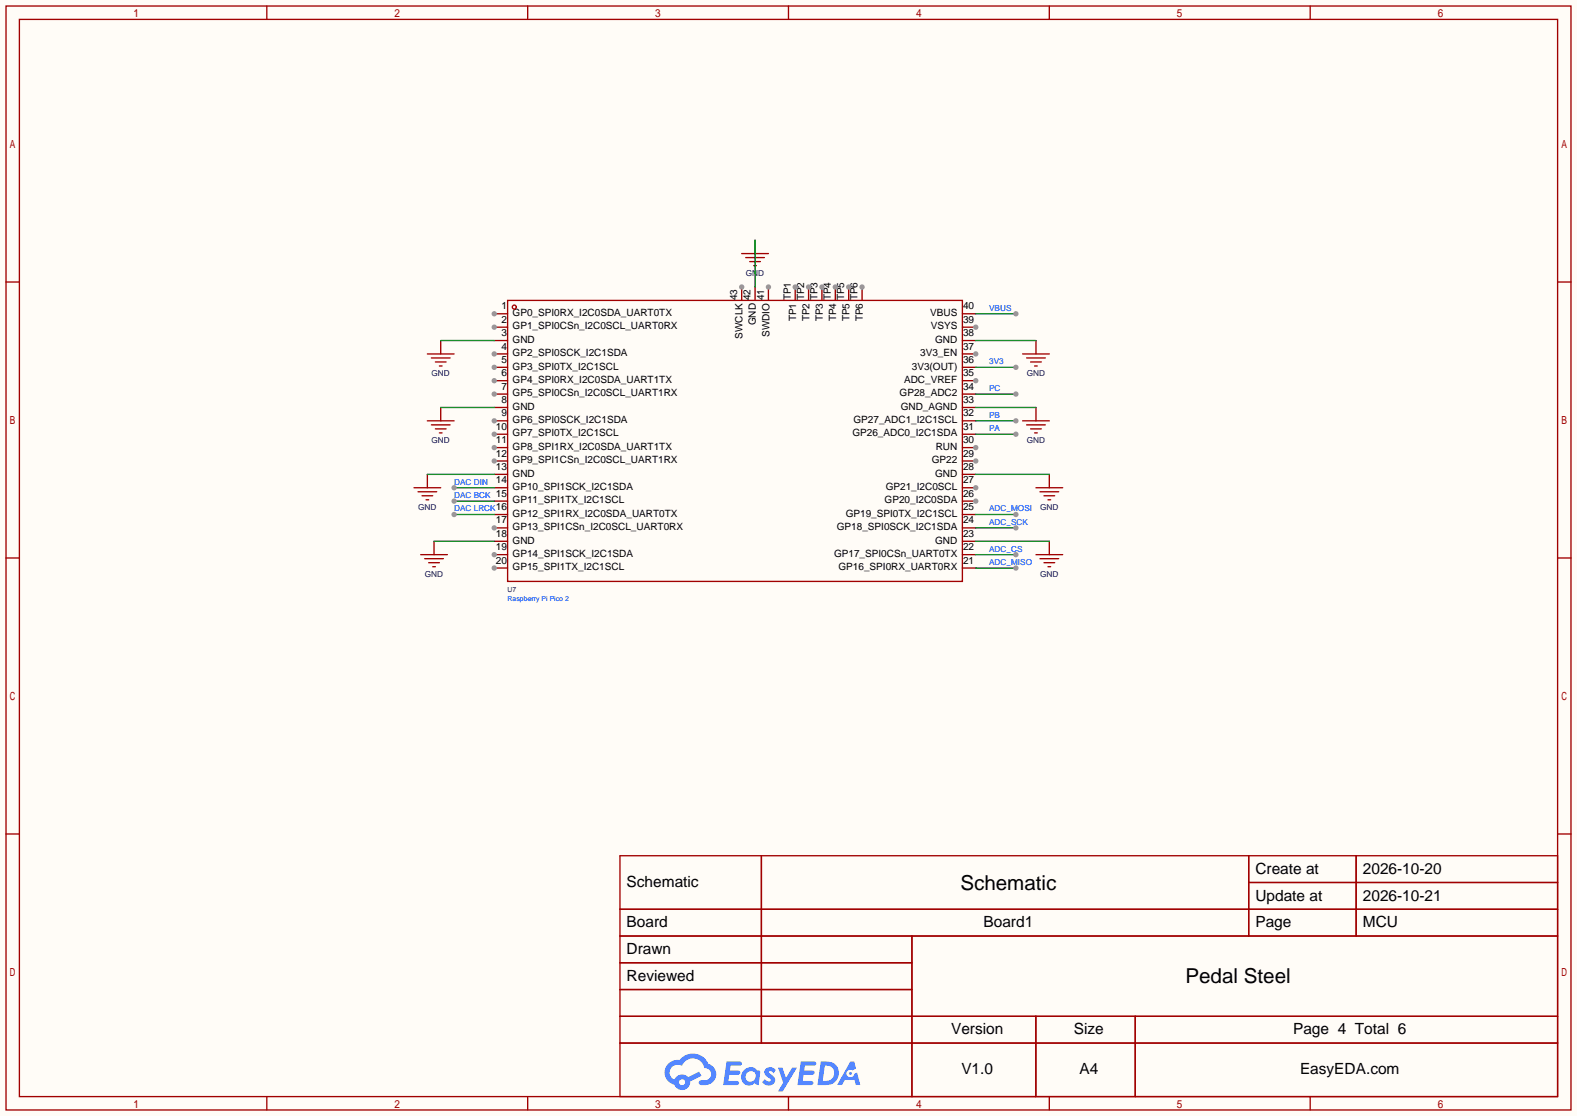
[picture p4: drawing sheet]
<svg xmlns="http://www.w3.org/2000/svg" width="299mm" height="212mm" viewBox="0 0 299 212" stroke-linecap="round" stroke-linejoin="round" font-family="sans-serif">
<path d="M0 0h299.5v211.8h-299.5z" fill="#fffcf7"/>
<g fill="none" stroke="#a10000" stroke-width=".25">
<path d="M1.1 1.1h297.2v209.6h-297.2zM3.7 3.7h292.1v204.5h-292.1zM50.7 1.1v2.6M100.2 1.1v2.6M149.7 1.1v2.6M199.3 1.1v2.6M248.8 1.1v2.6M1.1 53.5h2.6M295.8 53.5h2.5M1.1 105.9h2.6M295.8 105.9h2.5M1.1 158.3h2.6"/>
<path d="M295.8 158.3h2.5M117.7 162.4h178.1v45.8h-178.1zM117.7 172.6h178.1M117.7 177.7h178.1M144.6 162.4v35.6M173.2 177.7v30.5M237.1 162.4v15.3M237.1 167.5h58.7M257.5 162.4v15.3M117.7 182.8h55.5M117.7 192.9h178.1M117.7 187.8h55.5"/>
<path d="M117.7 198h178.1M196.7 192.9v15.3M215.6 192.9v15.3M50.7 208.2v2.5M100.2 208.2v2.5M149.7 208.2v2.5M199.3 208.2v2.5M248.8 208.2v2.5"/>
</g>
<g fill="#5487ff">
<path d="M145.5 202.8a1.3 1.3 0 0 1 1.8 .3l-.4 .6a.54 .54 0 0 0-.9-.2l.1 .2a1.58 1.58 0 0 1 1.1 1.6 1.43 1.43 0 0 1-2.5 .1l.5-.6a.64 .64 0 0 0 .5 .5 .64 .64 0 0 0 .7-.3l-.2-.2a1.6 1.6 0 0 1-1-1.6z"/>
<path d="M147.7 202.7h.9l.7 1.9 1.1-1.9h.9l-2.7 4.5h-.9l1-1.7z"/>
<path d="M138 201.5h1.6a1.31 1.31 0 0 1 1.2 .2 .4 .4 0 0 1-.3 .6h-1.8l-.1 .9h1.6a.4 .4 0 0 1 .4 .4 .4 .4 0 0 1-.4 .4h-1.7l-.2 1.2h.8a1.23 1.23 0 0 1 1.2 .2 .39 .39 0 0 1-.3 .6h-2.7z"/>
<path d="M152.1 201.5h1.6a1.32 1.32 0 0 1 1.3 .2 .39 .39 0 0 1-.4 .6h-1.7l-.2 .9h1.7a.4 .4 0 0 1 .3 .4 .4 .4 0 0 1-.4 .4h-1.7l-.2 1.2h.8a1.23 1.23 0 0 1 1.2 .2 .39 .39 0 0 1-.3 .6h-2.7z"/>
<path d="M161.5 201.5h.7l.4 1.3-.7 .4a.75 .75 0 0 0-1.1 .3 .75 .75 0 0 0 .5 1 .75 .75 0 0 0 .9-.6l.6-.3 .6 2.4h-.9l-.2-1h-1.9l-.5 1h-.9z"/>
<path d="M155.9 201.5l-.7 4.5h1.5a2.27 2.27 0 0 0 2.6-2.3 2.27 2.27 0 0 0-2.7-2.2zM156.6 202.3a1.5 1.5 0 0 1 1.8 1.5 1.5 1.5 0 0 1-1.9 1.4h-.3z"/>
<path d="M141.3 203.1a1.6 1.6 0 0 0-.4 2.2 1.6 1.6 0 0 0 2.2 .5l.2-.2 .8 .4 .3-2.5-.2-.3h-.4a1.58 1.58 0 0 0-2.5-.1zM141.9 203.6a.99 .99 0 0 1 1.6 .3 .99 .99 0 0 1-.9 1.4 .94 .94 0 0 1-1-.5 .94 .94 0 0 1 .3-1.2z"/>
<path d="M126.9 201.9a2.37 2.37 0 0 0 1.2 4 1.54 1.54 0 0 0 1.7 1 1.54 1.54 0 0 0 1.3-1.6l2.1-1.1-.5-.8-2 1.1a1.57 1.57 0 0 0-2.6 .4 1.5 1.5 0 0 1-.8-2.1 1.5 1.5 0 0 1 2.2-.5 2.23 2.23 0 0 1 2.3-1.4 2.23 2.23 0 0 1 2 1.8 1.16 1.16 0 0 1 1.2 1.1 1.16 1.16 0 0 1-1 1.3h-.7a.47 .47 0 0 0-.6 .3 .47 .47 0 0 0 .4 .6 2.19 2.19 0 0 0 2.4-.8 2.19 2.19 0 0 0 .1-2.5l-1.1-.8a3.2 3.2 0 0 0-5.4-.7l-1.2 .1zM129 205.4a.58 .58 0 0 1 1.1 0 .58 .58 0 0 1-1.1 0z"/>
<circle cx="161.5" cy="203.8" r=".28"/>
</g>
<path d="M163.7 54.5v2.5" fill="none" stroke="#870000" stroke-width=".25"/>
<circle cx="163.7" cy="54.5" r=".51" fill="#999"/>
<path d="M161.2 54.5v2.5" fill="none" stroke="#870000" stroke-width=".25"/>
<circle cx="161.2" cy="54.5" r=".51" fill="#999"/>
<path d="M158.6 54.5v2.5" fill="none" stroke="#870000" stroke-width=".25"/>
<circle cx="158.6" cy="54.5" r=".51" fill="#999"/>
<path d="M156.1 54.5v2.5" fill="none" stroke="#870000" stroke-width=".25"/>
<circle cx="156.1" cy="54.5" r=".51" fill="#999"/>
<path d="M153.5 54.5v2.5" fill="none" stroke="#870000" stroke-width=".25"/>
<circle cx="153.5" cy="54.5" r=".51" fill="#999"/>
<path d="M151 54.5v2.5" fill="none" stroke="#870000" stroke-width=".25"/>
<circle cx="151" cy="54.5" r=".51" fill="#999"/>
<path d="M182.8 59.6h2.5M182.8 62.1h2.5" fill="none" stroke="#870000" stroke-width=".25"/>
<circle cx="185.3" cy="62.1" r=".51" fill="#999"/>
<path d="M182.8 64.6h2.5M182.8 67.2h2.5" fill="none" stroke="#870000" stroke-width=".25"/>
<circle cx="185.3" cy="67.2" r=".51" fill="#999"/>
<path d="M182.8 69.7h2.5M182.8 72.3h2.5" fill="none" stroke="#870000" stroke-width=".25"/>
<circle cx="185.3" cy="72.3" r=".51" fill="#999"/>
<path d="M182.8 74.8h2.5M182.8 77.3h2.5M182.8 79.9h2.5M182.8 82.4h2.5M182.8 85h2.5" fill="none" stroke="#870000" stroke-width=".25"/>
<circle cx="185.3" cy="85" r=".51" fill="#999"/>
<path d="M182.8 87.5h2.5" fill="none" stroke="#870000" stroke-width=".25"/>
<circle cx="185.3" cy="87.5" r=".51" fill="#999"/>
<path d="M182.8 90h2.5M182.8 92.6h2.5" fill="none" stroke="#870000" stroke-width=".25"/>
<circle cx="185.3" cy="92.6" r=".51" fill="#999"/>
<path d="M182.8 95.1h2.5" fill="none" stroke="#870000" stroke-width=".25"/>
<circle cx="185.3" cy="95.1" r=".51" fill="#999"/>
<path d="M182.8 97.7h2.5M93.9 107.8h2.5M182.8 100.2h2.5M182.8 102.7h2.5M182.8 105.3h2.5M182.8 107.8h2.5" fill="none" stroke="#870000" stroke-width=".25"/>
<circle cx="93.9" cy="107.8" r=".51" fill="#999"/>
<path d="M93.9 105.3h2.5" fill="none" stroke="#870000" stroke-width=".25"/>
<circle cx="93.9" cy="105.3" r=".51" fill="#999"/>
<path d="M93.9 102.7h2.5M93.9 100.2h2.5" fill="none" stroke="#870000" stroke-width=".25"/>
<circle cx="93.9" cy="100.2" r=".51" fill="#999"/>
<path d="M93.9 97.7h2.5M93.9 95.1h2.5M93.9 92.6h2.5M93.9 90h2.5M93.9 87.5h2.5" fill="none" stroke="#870000" stroke-width=".25"/>
<circle cx="93.9" cy="87.5" r=".51" fill="#999"/>
<path d="M93.9 85h2.5" fill="none" stroke="#870000" stroke-width=".25"/>
<circle cx="93.9" cy="85" r=".51" fill="#999"/>
<path d="M93.9 82.4h2.5" fill="none" stroke="#870000" stroke-width=".25"/>
<circle cx="93.9" cy="82.4" r=".51" fill="#999"/>
<path d="M93.9 79.9h2.5" fill="none" stroke="#870000" stroke-width=".25"/>
<circle cx="93.9" cy="79.9" r=".51" fill="#999"/>
<path d="M93.9 77.3h2.5M93.9 74.8h2.5" fill="none" stroke="#870000" stroke-width=".25"/>
<circle cx="93.9" cy="74.8" r=".51" fill="#999"/>
<path d="M93.9 72.3h2.5" fill="none" stroke="#870000" stroke-width=".25"/>
<circle cx="93.9" cy="72.3" r=".51" fill="#999"/>
<path d="M93.9 69.7h2.5" fill="none" stroke="#870000" stroke-width=".25"/>
<circle cx="93.9" cy="69.7" r=".51" fill="#999"/>
<path d="M93.9 67.2h2.5" fill="none" stroke="#870000" stroke-width=".25"/>
<circle cx="93.9" cy="67.2" r=".51" fill="#999"/>
<path d="M93.9 64.6h2.5M93.9 62.1h2.5" fill="none" stroke="#870000" stroke-width=".25"/>
<circle cx="93.9" cy="62.1" r=".51" fill="#999"/>
<path d="M93.9 59.6h2.5" fill="none" stroke="#870000" stroke-width=".25"/>
<circle cx="93.9" cy="59.6" r=".51" fill="#999"/>
<g fill="none" stroke="#a10000" stroke-width=".25">
<path d="M96.4 57h86.4v53.4h-86.4z"/>
<circle cx="97.7" cy="58.3" r=".38"/>
</g>
<path d="M145.9 54.5v2.5" fill="none" stroke="#870000" stroke-width=".25"/>
<circle cx="145.9" cy="54.5" r=".51" fill="#999"/>
<path d="M140.8 54.5v2.5M143.4 54.5v2.5" fill="none" stroke="#870000" stroke-width=".25"/>
<circle cx="140.8" cy="54.5" r=".51" fill="#999"/>
<path d="M185.3 107.8h7.6" fill="none" stroke="#008700" stroke-width=".25"/>
<circle cx="192.9" cy="107.8" r=".51" fill="#999"/>
<path d="M185.3 105.3h7.6" fill="none" stroke="#008700" stroke-width=".25"/>
<circle cx="192.9" cy="105.3" r=".51" fill="#999"/>
<path d="M185.3 100.2h7.6" fill="none" stroke="#008700" stroke-width=".25"/>
<circle cx="192.9" cy="100.2" r=".51" fill="#999"/>
<path d="M185.3 97.7h7.6" fill="none" stroke="#008700" stroke-width=".25"/>
<circle cx="192.9" cy="97.7" r=".51" fill="#999"/>
<path d="M86.2 92.6h7.7" fill="none" stroke="#008700" stroke-width=".25"/>
<circle cx="86.2" cy="92.6" r=".51" fill="#999"/>
<path d="M86.2 95.1h7.7" fill="none" stroke="#008700" stroke-width=".25"/>
<circle cx="86.2" cy="95.1" r=".51" fill="#999"/>
<path d="M86.2 97.7h7.7" fill="none" stroke="#008700" stroke-width=".25"/>
<circle cx="86.2" cy="97.7" r=".51" fill="#999"/>
<path d="M185.3 82.4h7.6" fill="none" stroke="#008700" stroke-width=".25"/>
<circle cx="192.9" cy="82.4" r=".51" fill="#999"/>
<path d="M185.3 79.9h7.6" fill="none" stroke="#008700" stroke-width=".25"/>
<circle cx="192.9" cy="79.9" r=".51" fill="#999"/>
<path d="M185.3 74.8h7.6" fill="none" stroke="#008700" stroke-width=".25"/>
<circle cx="192.9" cy="74.8" r=".51" fill="#999"/>
<path d="M185.3 59.6h7.6" fill="none" stroke="#008700" stroke-width=".25"/>
<circle cx="192.9" cy="59.6" r=".51" fill="#999"/>
<path d="M185.3 69.7h7.6" fill="none" stroke="#008700" stroke-width=".25"/>
<circle cx="192.9" cy="69.7" r=".51" fill="#999"/>
<path d="M143.4 45.6v2.5M83.7 64.6v2.6M83.7 77.3v2.6M196.7 64.6v2.6M196.7 77.3v2.6M81.2 90v2.6M199.3 90v2.6M82.4 102.7v2.6M199.3 102.7v2.6" fill="none" stroke="#870000" stroke-width=".25"/>
<g fill="none" stroke="#a10000" stroke-width=".25">
<path d="M140.8 48.1h5.1M141.6 48.9h3.6M142.4 49.7h2M143.1 50.4h.5M81.2 67.2h5M81.2 79.9h5M81.9 67.9h3.6M82.7 68.7h2M83.4 69.5h.5M194.2 67.2h5.1M194.2 79.9h5.1M194.9 67.9h3.6"/>
<path d="M195.7 68.7h2M196.5 69.5h.5M78.6 92.6h5.1M79.4 93.3h3.5M80.1 94.1h2.1M80.9 94.9h.5M81.9 80.6h3.6M82.7 81.4h2M83.4 82.2h.5M194.9 80.6h3.6M195.7 81.4h2M196.5 82.2h.5"/>
<path d="M196.7 92.6h5.1M197.5 93.3h3.5M198.2 94.1h2.1M199 94.9h.5M79.9 105.3h5.1M80.6 106h3.6M81.4 106.8h2M82.2 107.6h.5M196.7 105.3h5.1M197.5 106h3.5M198.2 106.8h2.1M199 107.6h.5"/>
</g>
<path d="M143.4 45.6v8.9M83.7 64.6h10.2M83.7 77.3h10.2M185.3 64.6h11.4M185.3 77.3h11.4M81.2 90h12.7M185.3 90h14M82.4 102.7h11.5M185.3 102.7h14" fill="none" stroke="#008700" stroke-width=".25"/>
<g font-size="3.9">
<text x="182.4" y="168.9">Schematic</text>
<text x="225.1" y="186.7">Pedal Steel</text>
</g>
<g font-size="2.9">
<text x="238.4" y="165.9">Create at</text>
<text x="258.8" y="165.9">2026-10-20</text>
<text x="119" y="168.4">Schematic</text>
<text x="238.4" y="170.9">Update at</text>
<text x="258.8" y="170.9">2026-10-21</text>
<text x="119" y="176">Board</text>
<text x="186.8" y="176">Board1</text>
<text x="238.4" y="176">Page</text>
<text x="258.8" y="176">MCU</text>
<text x="119" y="181.1">Drawn</text>
<text x="119" y="186.2">Reviewed</text>
<text x="180.6" y="196.3">Version</text>
<text x="203.9" y="196.3">Size</text>
<text x="245.6" y="196.3">Page 4 Total 6</text>
<text x="182.6" y="204">V1.0</text>
<text x="205" y="204">A4</text>
<text x="246.9" y="204">EasyEDA.com</text>
</g>
<g font-size="1.9">
<text x="95.2" y="58.7">1</text>
<text x="97.3" y="60">GP0_SPI0RX_I2C0SDA_UART0TX</text>
<text x="140" y="57" transform="rotate(-90 140 57)">43</text>
<text x="142.5" y="57" transform="rotate(-90 142.5 57)">42</text>
<text x="145.1" y="57" transform="rotate(-90 145.1 57)">41</text>
<text x="150.2" y="57" transform="rotate(-90 150.2 57)">TP1</text>
<text x="152.7" y="57" transform="rotate(-90 152.7 57)">TP2</text>
<text x="155.2" y="57" transform="rotate(-90 155.2 57)">TP3</text>
<text x="157.8" y="57" transform="rotate(-90 157.8 57)">TP4</text>
<text x="160.3" y="57" transform="rotate(-90 160.3 57)">TP5</text>
<text x="162.9" y="57" transform="rotate(-90 162.9 57)">TP6</text>
<text x="176.6" y="60">VBUS</text>
<text x="182.9" y="58.7">40</text>
<text x="95.2" y="63.8">3</text>
<text x="95.2" y="61.3">2</text>
<text x="97.3" y="65.1">GND</text>
<text x="97.3" y="62.5">GP1_SPI0CSn_I2C0SCL_UART0RX</text>
<text x="141" y="64.3" transform="rotate(-90 141 64.3)">SWCLK</text>
<text x="143.6" y="61.8" transform="rotate(-90 143.6 61.8)">GND</text>
<text x="146.1" y="64" transform="rotate(-90 146.1 64)">SWDIO</text>
<text x="151.2" y="61" transform="rotate(-90 151.2 61)">TP1</text>
<text x="153.7" y="61" transform="rotate(-90 153.7 61)">TP2</text>
<text x="156.3" y="61" transform="rotate(-90 156.3 61)">TP3</text>
<text x="158.8" y="61" transform="rotate(-90 158.8 61)">TP4</text>
<text x="161.3" y="61" transform="rotate(-90 161.3 61)">TP5</text>
<text x="163.9" y="61" transform="rotate(-90 163.9 61)">TP6</text>
<text x="176.7" y="62.5">VSYS</text>
<text x="177.6" y="65.1">GND</text>
<text x="182.9" y="61.3">39</text>
<text x="182.9" y="63.8">38</text>
<text x="95.2" y="71.4">6</text>
<text x="95.2" y="68.9">5</text>
<text x="95.2" y="66.3">4</text>
<text x="97.3" y="70.2">GP3_SPI0TX_I2C1SCL</text>
<text x="97.3" y="67.6">GP2_SPI0SCK_I2C1SDA</text>
<text x="173.2" y="70.2">3V3(OUT)</text>
<text x="174.7" y="67.6">3V3_EN</text>
<text x="182.9" y="66.3">37</text>
<text x="182.9" y="68.9">36</text>
<text x="182.9" y="71.4">35</text>
<text x="95.2" y="76.5">8</text>
<text x="95.2" y="74">7</text>
<text x="97.3" y="77.8">GND</text>
<text x="97.3" y="75.2">GP5_SPI0CSn_I2C0SCL_UART1RX</text>
<text x="97.3" y="72.7">GP4_SPI0RX_I2C0SDA_UART1TX</text>
<text x="170.8" y="75.2">GP28_ADC2</text>
<text x="171" y="77.8">GND_AGND</text>
<text x="171.7" y="72.7">ADC_VREF</text>
<text x="182.9" y="74">34</text>
<text x="182.9" y="76.5">33</text>
<text x="94.2" y="81.6">10</text>
<text x="95.2" y="79">9</text>
<text x="97.3" y="82.9">GP7_SPI0TX_I2C1SCL</text>
<text x="97.3" y="80.3">GP6_SPI0SCK_I2C1SDA</text>
<text x="161.9" y="82.9">GP26_ADC0_I2C1SDA</text>
<text x="162.1" y="80.3">GP27_ADC1_I2C1SCL</text>
<text x="182.9" y="79">32</text>
<text x="182.9" y="81.6">31</text>
<text x="94.2" y="89.2">13</text>
<text x="94.2" y="86.7">12</text>
<text x="94.2" y="84.1">11</text>
<text x="97.3" y="87.9">GP9_SPI1CSn_I2C0SCL_UART1RX</text>
<text x="97.3" y="85.4">GP8_SPI1RX_I2C0SDA_UART1TX</text>
<text x="177" y="87.9">GP22</text>
<text x="177.7" y="85.4">RUN</text>
<text x="182.9" y="84.1">30</text>
<text x="182.9" y="86.7">29</text>
<text x="182.9" y="89.2">28</text>
<text x="94.2" y="94.3">15</text>
<text x="94.2" y="91.7">14</text>
<text x="97.3" y="95.6">GP11_SPI1TX_I2C1SCL</text>
<text x="97.3" y="93">GP10_SPI1SCK_I2C1SDA</text>
<text x="97.3" y="90.5">GND</text>
<text x="168" y="95.6">GP20_I2C0SDA</text>
<text x="168.2" y="93">GP21_I2C0SCL</text>
<text x="177.6" y="90.5">GND</text>
<text x="182.9" y="91.7">27</text>
<text x="182.9" y="94.3">26</text>
<text x="94.2" y="101.9">18</text>
<text x="94.2" y="99.4">17</text>
<text x="94.2" y="96.8">16</text>
<text x="97.3" y="100.6">GP13_SPI1CSn_I2C0SCL_UART0RX</text>
<text x="97.3" y="98.1">GP12_SPI1RX_I2C0SDA_UART0TX</text>
<text x="158.9" y="100.6">GP18_SPI0SCK_I2C1SDA</text>
<text x="160.6" y="98.1">GP19_SPI0TX_I2C1SCL</text>
<text x="182.9" y="96.8">25</text>
<text x="182.9" y="99.4">24</text>
<text x="182.9" y="101.9">23</text>
<text x="94.2" y="107">20</text>
<text x="94.2" y="104.4">19</text>
<text x="97.3" y="105.7">GP14_SPI1SCK_I2C1SDA</text>
<text x="97.3" y="103.2">GND</text>
<text x="158.4" y="105.7">GP17_SPI0CSn_UART0TX</text>
<text x="177.6" y="103.2">GND</text>
<text x="182.9" y="104.4">22</text>
<text x="182.9" y="107">21</text>
<text x="97.3" y="108.3">GP15_SPI1TX_I2C1SCL</text>
<text x="159.2" y="108.3">GP16_SPI0RX_UART0RX</text>
</g>
<g font-size="1.6" fill="#000080">
<text x="141.6" y="52.4">GND</text>
<text x="82" y="71.4">GND</text>
<text x="195" y="71.4">GND</text>
<text x="82" y="84.1">GND</text>
<text x="195" y="84.1">GND</text>
<text x="79.4" y="96.8">GND</text>
<text x="197.5" y="96.8">GND</text>
<text x="80.7" y="109.5">GND</text>
<text x="197.5" y="109.5">GND</text>
</g>
<g font-size="1.6" fill="#00f">
<text x="187.8" y="59">VBUS</text>
<text x="187.8" y="69.1">3V3</text>
<text x="187.8" y="74.2">PC</text>
<text x="187.8" y="81.8">PA</text>
<text x="187.8" y="79.3">PB</text>
<text x="86.2" y="92">DAC DIN</text>
<text x="86.2" y="94.5">DAC BCK</text>
<text x="86.2" y="97.1">DAC LRCK</text>
<text x="187.8" y="99.6">ADC_SCK</text>
<text x="187.8" y="97.1">ADC_MOSI</text>
<text x="187.8" y="107.2">ADC_MISO</text>
<text x="187.8" y="104.7">ADC_CS</text>
</g>
<text font-size="1.3" fill="#000080" x="96.4" y="112.3">U7</text>
<text font-size="1.3" fill="#00f" x="96.4" y="114">Raspberry Pi Pico 2</text>
</svg>
